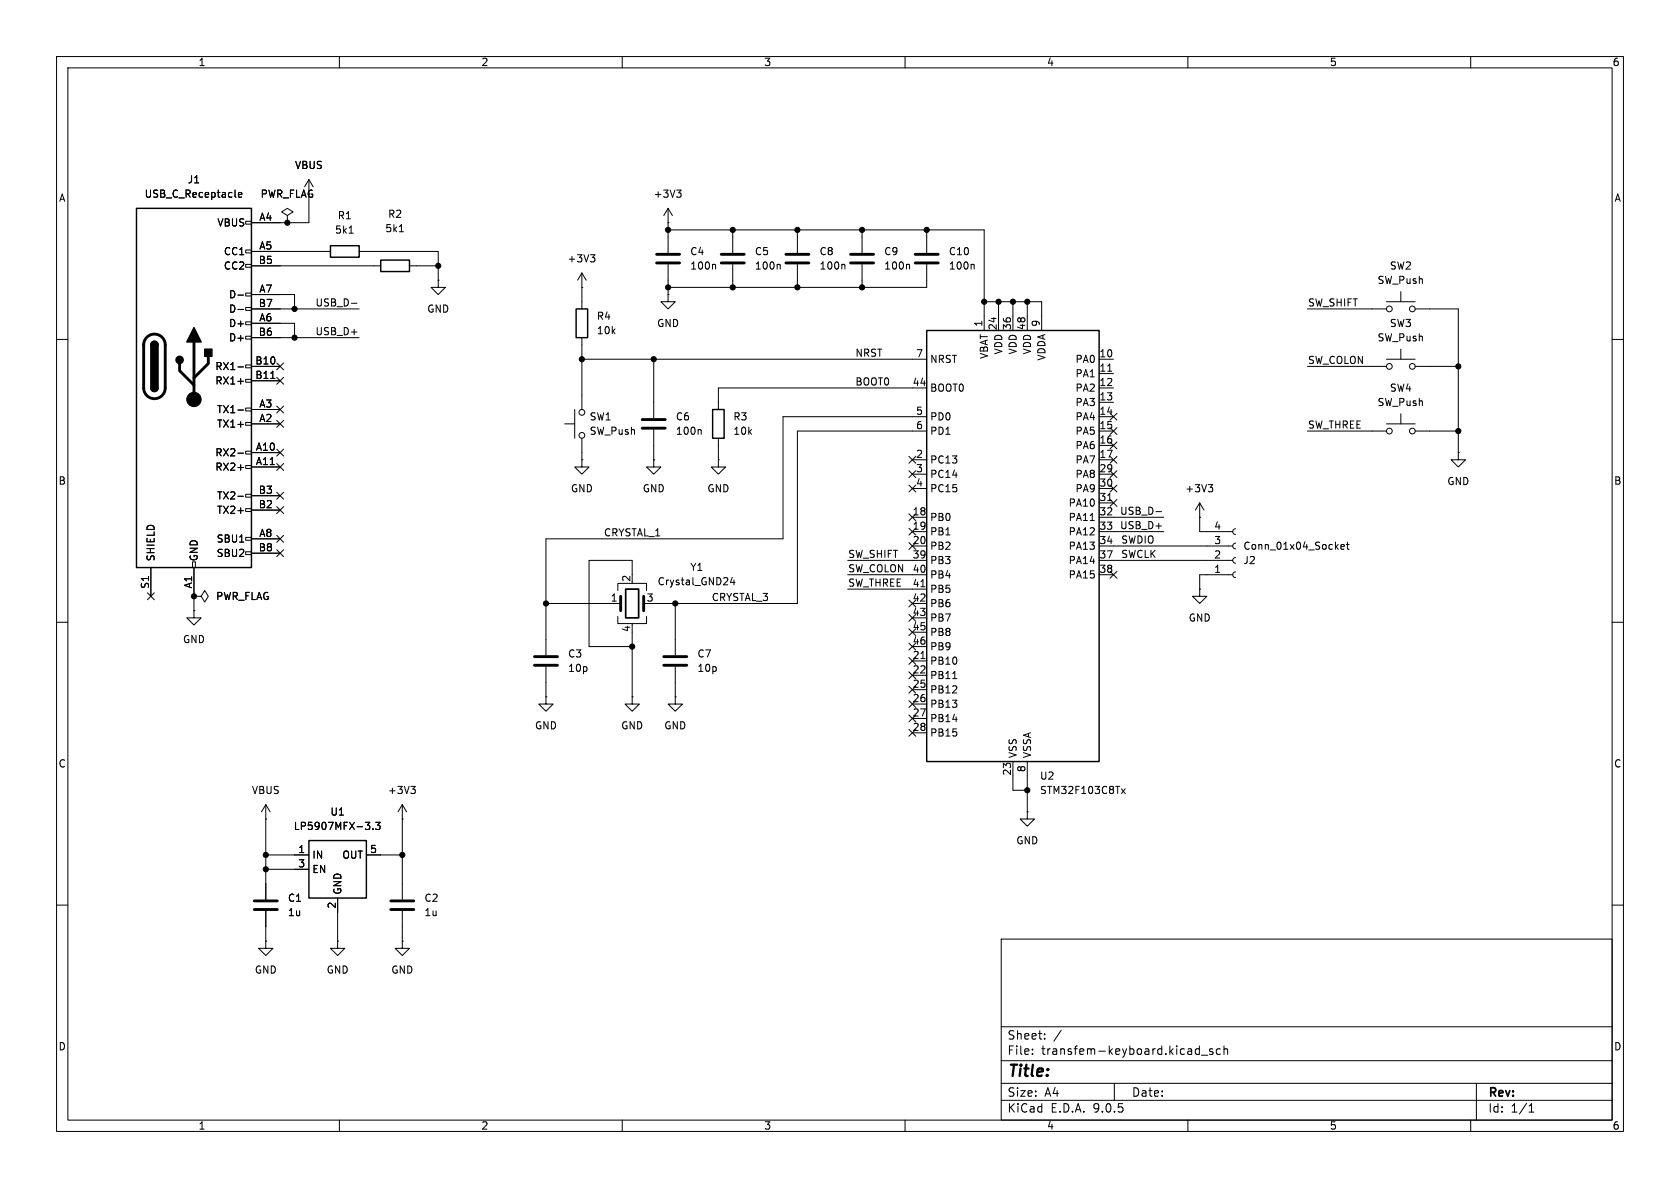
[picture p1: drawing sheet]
<svg xmlns="http://www.w3.org/2000/svg" width="297mm" height="210mm" viewBox="0 0 297 210" stroke-linecap="round" stroke-linejoin="round" font-family="sans-serif">
<g fill="none" stroke="#000" stroke-width=".18">
<path d="M10 10h277v190h-277zM12 12h273v186h-273zM60 10v2M110 10v2M160 10v2M210 10v2M260 10v2M42.2 34.4l.6-.1-.1-.2-.4-.1-.1 .2v.6h.5M43.4 39.1h1v.5h-1zM50.8 38.1l1-.6-1-.7-1 .7 1 .6v1.3M50.8 39.4h.1M54.6 31.8l-.8 1.2"/>
<path d="M54.6 31.8l.8 1.2M54.6 31.8v7.6h-10.2M118.1 39.4h.1M118.1 36.8l-.8 1.3M118.1 36.8l.8 1.3M118.1 36.8v7.9M119.6 33.6h.8l-.4 .5M120.2 34.1l.2 .2v.3l-.2 .3M42.1 52.2h.9M42.1 54.7h.9M43.4 44.2h1v.5h-1zM43.4 46.7h1v.5h-1z"/>
<path d="M43.4 51.8h1v.5h-1zM43.4 54.4h1v.5h-1zM43.4 56.9h1v.5h-1zM43.4 59.4h1v.5h-1zM44.4 47h22.9M44.4 44.5h14M44.4 54.6h19.1M44.4 52.1h7.7v2.5M44.4 57.2h7.7v2.5M44.4 59.7h19.1M61.7 41.2h.7M62.1 53.6h1"/>
<path d="M63.5 44.5h14v5M70.6 41h.7M72.4 47h5.1M77.5 49.5v1.3h1.2l-1.2 1.3-1.3-1.3h1.3M77.5 49.5h.1M102.9 50.8h.1M102.9 48.3l-.8 1.2M102.9 48.3l.7 1.2M102.9 48.3v6.3M102.9 59.7v12.7M104.4 45h.8l-.5 .5M104.9 45.5l.3 .3v.3l-.3 .2"/>
<path d="M118.1 52.1v1.2h1.3l-1.3 1.3-1.3-1.3h1.3M118.1 52.1h.1M118.1 40.6h55.9v17.8M118.1 46.7v5.4M126.3 46.7l.2 .2v.7M129.5 40.6v4.1M129.5 46.7v4.1M137.8 46.7l.1 .2v.7M141 40.6v4.1M141 46.7v4.1M149.2 46.7l.2 .2v.7M152.4 40.6v4.1"/>
<path d="M152.4 46.7v4.1M160.6 46.7l.2 .2v.7M163.8 40.6v4.1M163.8 46.7v4.1h-45.7M172 46.7l.2 .2v.7M174 53.3h10.1v5.1M176.5 53.3v5.1M179.1 53.3v5.1M181.6 53.3v5.1M231.1 54.6h14M245.1 53.3h5.1M247.6 51.6v1.7"/>
<path d="M250.2 54.6h7.6v25.4M10 60h2M42.1 64.9h.9M42.1 67.4h.9M42.1 72.5h.9M43.4 64.5h1v.5h-1zM43.4 67.1h1v.5h-1zM43.4 72.1h1v.5h-1zM43.4 74.7h1v.5h-1zM43.4 79.8h1v.5h-1zM44.4 74.9h5.1M44.4 64.8h5.1"/>
<path d="M44.4 67.3h5.1M44.4 72.4h5.1M47.9 66.9h.7M48.9 74.3l1.2 1.2M48.9 79.4l1.2 1.2M48.9 71.8l1.2 1.2M48.9 64.2l1.2 1.2M48.9 66.7l1.2 1.2M50.1 74.3l-1.2 1.2M50.1 79.4l-1.2 1.2M50.1 71.8l-1.2 1.2M50.1 64.2l-1.2 1.2"/>
<path d="M50.1 66.7l-1.2 1.2M99.8 74.9h1.8M101.6 72.4v5.1M102.9 77.5v3.8M102.9 63.5h60.9M115.6 63.5v10.4M115.6 75.9v5.4M123.8 75.9l.2 .2v.7M127 77.5v3.8M163.8 73.7h-25.4v21.6h-41.9v20.5M163.8 68.6h-36.8v3.8M163.8 76.2h-22.8v30.5h-25.4"/>
<path d="M194.3 63.5h2.5M194.3 68.6h2.5M194.3 73.7h2.5M194.3 76.2h2.5M194.3 66h2.5M194.3 71.1h2.5M194.3 78.7h2.5M195.8 65.6h.7M196.2 73.1l1.3 1.2M196.2 78.1l1.3 1.2M196.2 75.6l1.3 1.2M197.5 73.1l-1.3 1.2"/>
<path d="M197.5 75.6l-1.3 1.2M197.5 78.1l-1.3 1.2M231.1 76.2h14M231.1 64.8h14M245.1 63.5h5.1M245.1 74.9h5.1M247.6 61.7v1.8M247.6 73.2v1.7M250.2 76.2h7.6M250.2 64.8h7.6M285 60h2M34 99.3h.5v1h-.5z"/>
<path d="M42.1 80.1h.9M42.1 82.6h.9M42.1 87.7h.9M43.4 82.3h1v.5h-1zM43.4 87.4h1v.5h-1zM43.4 89.9h1v.5h-1zM43.4 95h1v.5h-1zM43.4 97.5h1v.5h-1zM44.4 80h5.1M44.4 82.6h5.1M44.4 87.6h5.1M44.4 90.2h5.1"/>
<path d="M44.4 95.3h5.1M44.4 97.8h5.1M48.9 97.2l1.2 1.2M48.9 81.9l1.2 1.3M48.9 87l1.2 1.2M48.9 89.6l1.2 1.2M48.9 94.6l1.2 1.3M50.1 97.2l-1.2 1.2M50.1 81.9l-1.2 1.3M50.1 87l-1.2 1.2M50.1 89.6l-1.2 1.2M50.1 94.6l-1.2 1.3"/>
<path d="M102.9 81.3v1.3h1.2l-1.2 1.2-1.3-1.2h1.3M102.9 81.3h.1M115.6 81.3v1.3h1.2l-1.2 1.2-1.3-1.2h1.3M115.6 81.3h.1M127 81.3v1.3h1.3l-1.3 1.2-1.3-1.2h1.3M127 81.3h.1M149.9 99.1h13.9M160.7 83.2l1.2 1.2M160.7 93.4l1.2 1.2M160.7 95.9l1.2 1.2M160.7 80.7l1.2 1.2M160.7 90.8l1.2 1.2"/>
<path d="M160.7 85.8l1.2 1.2M161.3 81.3h2.5M161.3 83.8h2.5M161.3 86.4h2.5M161.3 91.4h2.5M161.3 94h2.5M161.3 96.5h2.5M161.9 83.2l-1.2 1.2M161.9 93.4l-1.2 1.2M161.9 95.9l-1.2 1.2M161.9 80.7l-1.2 1.2M161.9 90.8l-1.2 1.2"/>
<path d="M161.9 85.8l-1.2 1.2M192.7 92h.8M194.3 81.3h2.5M194.3 83.8h2.5M194.3 86.4h2.5M194.3 91.4h11.4M194.3 94h11.4M194.3 96.5h23.6M194.3 99.1h23.6M194.3 88.9h2.5M195.8 88.5h.7M196.2 85.8l1.3 1.2"/>
<path d="M196.2 83.2l1.3 1.2M196.2 88.3l1.3 1.2M196.2 80.7l1.3 1.2M197.5 85.8l-1.3 1.2M197.5 83.2l-1.3 1.2M197.5 88.3l-1.3 1.2M197.5 80.7l-1.3 1.2M204.4 90.4h.9M212.1 91.4h.1M212.1 88.9v5.1h5.8M212.1 88.9l-.8 1.3M212.1 88.9l.8 1.3"/>
<path d="M213.6 85.7h.8l-.4 .5M214.1 86.2l.3 .2v.3l-.3 .2M218.4 98.6l-.3 .1-.2 .4 .2 .3 .3 .2M218.4 96l-.3 .2-.2 .3 .2 .4 .3 .1M218.4 93.5l-.3 .1-.2 .4 .2 .3 .3 .2M237.1 96.7l.6-.1-.1-.3h-.4l-.1 .1v.6h.5M238 96.3h.5M238.2 95.8v1.1l.3 .2M257.8 80v1.3h1.3l-1.3 1.3-1.3-1.3h1.3M257.8 80h.1M10 110h2M26.1 104.8l1.2 1.2"/>
<path d="M26.7 100.3v5.1M27.3 104.8l-1.2 1.2M34.3 108v1.2h1.3l-1.3 1.3-1.3-1.3h1.3M34.3 108h.1M34.3 105.4h1.3l.6-1 .6 1-.6 1-.6-1M34.3 105.4h.1M34.3 100.3v7.7M96.5 117.9v5.3M96.5 106.7h13.2M109.2 104.4v-1.3h5.1v1.3M109.2 109v1.2h5.1v-1.2M111.8 101.6v-2.5h-7.7v15.2h7.7"/>
<path d="M111.8 110.2v.3M111.8 111.8v11.4M119.4 106.7v9.1M119.4 117.9v5.3M129.4 102l-.3 1h.8M129.8 102.5v.9M149.9 101.6h13.9M149.9 104.1h13.9M160.7 111.2l1.2 1.2M160.7 118.8l1.2 1.2M160.7 113.7l1.2 1.2M160.7 116.2l1.2 1.2"/>
<path d="M160.7 108.6l1.2 1.2M160.7 106.1l1.2 1.2M161.3 106.7h2.5M161.3 109.2h2.5M161.3 111.8h2.5M161.3 114.3h2.5M161.3 116.8h2.5M161.3 119.4h2.5M161.9 118.8l-1.2 1.2M161.9 108.6l-1.2 1.2M161.9 111.2l-1.2 1.2M161.9 113.7l-1.2 1.2"/>
<path d="M161.9 116.2l-1.2 1.2M161.9 106.1l-1.2 1.2M162.8 103.7h.7M162.8 116.4h.7M168.4 120h.8M194.3 101.6h2.5M196.2 101l1.3 1.2M197.5 101l-1.3 1.2M212.1 104.1v1.3h1.3l-1.3 1.3-1.3-1.3h1.3M212.1 104.1h.1M217.9 101.6h-5.8v2.5M218.4 101.1l-.3 .1-.2 .4 .2 .4 .3 .1"/>
<path d="M285 110h2M72.6 139h.8l-.4 .5M73.2 139.5l.2 .2v.3l-.2 .3M96.5 123.2v1.3h1.3l-1.3 1.2-1.3-1.2h1.3M96.5 123.2h.1M111.8 123.2v1.3h1.2l-1.2 1.2-1.3-1.2h1.3M111.8 123.2h.1M119.4 123.2v1.3h1.2l-1.2 1.2-1.3-1.2h1.3M119.4 123.2h.1M160.7 128.9l1.2 1.2M160.7 126.4l1.2 1.2M160.7 121.3l1.2 1.2"/>
<path d="M160.7 123.9l1.2 1.2M161.3 121.9h2.5M161.3 124.5h2.5M161.3 127h2.5M161.3 129.5h2.5M161.9 121.3l-1.2 1.2M161.9 128.9l-1.2 1.2M161.9 123.9l-1.2 1.2M161.9 126.4l-1.2 1.2M179.1 134.6v5.1h2.5M181.6 134.6v8.9M198.3 139.4l.6 .9"/>
<path d="M198.9 139.4l-.6 .9M47 144.8h.1M47 142.2v16.8M47 151.1h7.6M47 153.7h7.6M47 142.2l-.8 1.3M47 142.2l.8 1.3M59.7 158.8v7.6M64.6 145.4h.8l-.4 .4M64.8 151.1h6.3M65.3 145.9l.1 .2-.1 .5M65.9 146.5v.1"/>
<path d="M66.4 145.4h.8l-.4 .4 .3 .2v.5l-.2 .1-.5-.1M71.1 144.8h.1M71.1 142.2v16.8M71.1 142.2l-.7 1.3M71.1 142.2l.8 1.3M181.6 143.5v1.3h1.3l-1.3 1.3-1.3-1.3h1.3M181.6 143.5h.1M10 160h2M47 166.4v1.2h1.3l-1.3 1.3-1.3-1.3h1.3M47 166.4h.1M47 161v5.4M59.7 166.4v1.2h1.3l-1.3 1.3-1.3-1.3h1.3"/>
<path d="M59.7 166.4h.1M71.1 166.4v1.2h1.3l-1.3 1.3-1.3-1.3h1.3M71.1 166.4h.1M71.1 161v5.4M177 166h108v32h-108zM285 160h2M60 198v2M110 198v2M160 198v2M177 194.5h108M177 191.5h108M177 187.5h108"/>
<path d="M177 181.5h108M182.5 186.3v.1M182.5 185.5v.1M184.7 183.6v.1M184.7 182.8v.1M187.6 182.1l-1.3 2M197 191.5v3M210 198v2M211.9 185.4l.1 .1M212 184.9v1.5M212 186.3l-.1 .1M212.4 186.5h1.1"/>
<path d="M214.4 185.5l-.4-.1-.2 .2 .1 .2 .5 .2v.3h-.6M215.7 185.5l-.4-.1-.3 .3v.4l.2 .2h.5M216.4 185.5l.2-.1 .4 .1v.9M216.4 184.9v1.5M260 198v2M261 191.5v6.5M270.3 196.6h.9M270.3 195.5l.4-.4v1.5"/>
<circle cx="245.6" cy="54.6" r=".51"/>
<circle cx="249.7" cy="54.6" r=".51"/>
<circle cx="102.9" cy="77" r=".51"/>
<circle cx="102.9" cy="72.9" r=".51"/>
<circle cx="245.6" cy="76.2" r=".51"/>
<circle cx="245.6" cy="64.8" r=".51"/>
<circle cx="249.7" cy="64.8" r=".51"/>
<circle cx="249.7" cy="76.2" r=".51"/>
</g>
<g fill="none" stroke="#000" stroke-width=".51">
<path d="M26 59.6a1.9 1.9 0 0 1 2-.4 1.9 1.9 0 0 1 1.2 1.8v7.6a1.91 1.91 0 0 1-1.9 1.9 1.91 1.91 0 0 1-1.9-1.9v-7.8l.2-.6zM116.1 45h4M116.1 46.5h4M127.5 45h4.1M127.5 46.5h4.1M138.9 45h4.1M138.9 46.5h4.1M150.4 45h4M150.4 46.5h4M161.8 45h4.1M161.8 46.5h4.1M31.7 64.3v1.2l2.6 2.6"/>
<path d="M34.3 60.5v10.1M36.8 63v1.3l-2.5 2.5M113.5 74.2h4.1M113.5 75.7h4.1M94.5 116.1h4.1M94.5 117.6h4.1M109.7 105.4v2.6M113.8 105.4v2.6M117.3 116.1h4.1M117.3 117.6h4.1M45 159.3h4M69.1 159.3h4.1"/>
<path d="M45 160.8h4M69.1 160.8h4.1"/>
</g>
<path d="M24.1 36.8h20.3v63.5h-20.3zM58.4 43.4h5.1v2.1h-5.1zM67.3 46h5.1v2h-5.1zM101.9 54.6h2v5.1h-2zM163.8 58.4h30.5v76.2h-30.5zM26.7 61a.64 .64 0 0 1 .6-.7 .64 .64 0 0 1 .6 .7M26.7 68.6a.64 .64 0 0 0 .6 .6 .64 .64 0 0 0 .6-.6M126 72.4h2v5.1h-2zM54.6 148.6h10.2v10.2h-10.2z" fill="none" stroke="#000" stroke-width=".25"/>
<path d="M110.6 104.1h2.3v5.1h-2.3z" fill="none" stroke="#000" stroke-width=".3"/>
<g fill="#000" stroke="#000" stroke-width=".25">
<path d="M26.7 61h1.2v7.6h-1.2zM26.7 68.6h1.2a.64 .64 0 0 1-.6 .6 .64 .64 0 0 1-.6-.6zM26.9 60.5a.64 .64 0 0 1 .6-.1 .64 .64 0 0 1 .4 .6h-1.2zM34.3 57.9l1.3 2.6h-2.6zM36.2 61.7h1.3v1.3h-1.3z"/>
<circle cx="31.7" cy="63.6" r=".63"/>
</g>
<g fill="#000" stroke="#000" stroke-width=".18">
<circle cx="50.8" cy="39.4" r=".46"/>
<circle cx="52.1" cy="54.6" r=".46"/>
<circle cx="52.1" cy="59.7" r=".46"/>
<circle cx="77.5" cy="47" r=".46"/>
<circle cx="118.1" cy="40.6" r=".46"/>
<circle cx="118.1" cy="50.8" r=".46"/>
<circle cx="129.5" cy="40.6" r=".46"/>
<circle cx="129.5" cy="50.8" r=".46"/>
<circle cx="141" cy="40.6" r=".46"/>
<circle cx="141" cy="50.8" r=".46"/>
<circle cx="152.4" cy="40.6" r=".46"/>
<circle cx="152.4" cy="50.8" r=".46"/>
<circle cx="163.8" cy="40.6" r=".46"/>
<circle cx="174" cy="53.3" r=".46"/>
<circle cx="176.5" cy="53.3" r=".46"/>
<circle cx="179.1" cy="53.3" r=".46"/>
<circle cx="181.6" cy="53.3" r=".46"/>
<circle cx="34.3" cy="70.6" r="1.27"/>
<circle cx="102.9" cy="63.5" r=".46"/>
<circle cx="115.6" cy="63.5" r=".46"/>
<circle cx="257.8" cy="64.8" r=".46"/>
<circle cx="257.8" cy="76.2" r=".46"/>
<circle cx="34.3" cy="105.4" r=".46"/>
<circle cx="96.5" cy="106.7" r=".46"/>
<circle cx="111.8" cy="114.3" r=".46"/>
<circle cx="119.4" cy="106.7" r=".46"/>
<circle cx="181.6" cy="139.7" r=".46"/>
<circle cx="47" cy="151.1" r=".46"/>
<circle cx="47" cy="153.7" r=".46"/>
<circle cx="71.1" cy="151.1" r=".46"/>
</g>
<text font-size="2.8" x="178" y="190.9">Title:</text>
<g font-size="2.1">
<text x="178" y="184">Sheet:</text>
<text x="178" y="186.7">File:</text>
<text x="184.1" y="186.7">transfem-keyboard.kicad_sch</text>
<text x="178" y="196.9">KiCad</text>
<text x="178" y="194.1">Size:</text>
<text x="184.7" y="194.1">A4</text>
<text x="185.7" y="196.9">E.D.A.</text>
<text x="193.3" y="196.9">9.0.5</text>
<text x="200" y="194.1">Date:</text>
<text x="263" y="194.3">Rev:</text>
<text x="263" y="196.9">Id:</text>
<text x="267.1" y="196.9">1/1</text>
</g>
<g font-size="1.8">
<text x="35" y="11.9">1</text>
<text x="85" y="11.9">2</text>
<text x="135" y="11.9">3</text>
<text x="185" y="11.9">4</text>
<text x="235" y="11.9">5</text>
<text x="285" y="11.9">6</text>
<text x="10.3" y="35.9">A</text>
<text x="25.5" y="35.2">USB_C_Receptacle</text>
<text x="33.1" y="32.6">J1</text>
<text x="46" y="35.2">PWR_FLAG</text>
<text x="52.1" y="30.1">VBUS</text>
<text x="115.5" y="35.2">+3V3</text>
<text x="285.3" y="35.9">A</text>
<text x="38.3" y="40.2">VBUS</text>
<text x="45.7" y="39.1">A4</text>
<text x="59.1" y="41.5">5k1</text>
<text x="59.6" y="39">R1</text>
<text x="68" y="41.2">5k1</text>
<text x="68.5" y="38.7">R2</text>
<text x="39.5" y="45.3">CC1</text>
<text x="39.5" y="47.9">CC2</text>
<text x="45.6" y="46.7">B5</text>
<text x="45.7" y="44.2">A5</text>
<text x="100.2" y="46.6">+3V3</text>
<text x="121.9" y="45.3">C4</text>
<text x="121.9" y="47.9">100n</text>
<text x="133.4" y="45.3">C5</text>
<text x="133.4" y="47.9">100n</text>
<text x="144.8" y="45.3">C8</text>
<text x="144.8" y="47.9">100n</text>
<text x="156.2" y="45.3">C9</text>
<text x="156.2" y="47.9">100n</text>
<text x="167.6" y="47.9">100n</text>
<text x="167.6" y="45.3">C10</text>
<text x="245.6" y="47.9">SW2</text>
<text x="40.4" y="52.9">D-</text>
<text x="45.7" y="51.8">A7</text>
<text x="243.4" y="50.4">SW_Push</text>
<text x="40.4" y="55.5">D-</text>
<text x="40.4" y="58">D+</text>
<text x="45.6" y="54.4">B7</text>
<text x="45.6" y="59.4">B6</text>
<text x="45.7" y="56.9">A6</text>
<text x="55.7" y="54.3">USB_D-</text>
<text x="55.7" y="59.3">USB_D+</text>
<text x="75.4" y="55.5">GND</text>
<text x="105.4" y="56.7">R4</text>
<text x="105.4" y="59.3">10k</text>
<text x="116.1" y="58">GND</text>
<text x="173.7" y="57.9" transform="rotate(-90 173.7 57.9)">1</text>
<text x="176.3" y="58.5" transform="rotate(-90 176.3 58.5)">24</text>
<text x="178.8" y="58.5" transform="rotate(-90 178.8 58.5)">36</text>
<text x="181.4" y="58.5" transform="rotate(-90 181.4 58.5)">48</text>
<text x="183.9" y="57.9" transform="rotate(-90 183.9 57.9)">9</text>
<text x="231.1" y="54.3">SW_SHIFT</text>
<text x="245.6" y="58">SW3</text>
<text x="38" y="65.6">RX1-</text>
<text x="40.4" y="60.6">D+</text>
<text x="45" y="64.5">B10</text>
<text x="151.1" y="63.2">NRST</text>
<text x="161.9" y="63.2">7</text>
<text x="164.3" y="64.4">NRST</text>
<text x="174.9" y="63.5" transform="rotate(-90 174.9 63.5)">VBAT</text>
<text x="177.4" y="62.8" transform="rotate(-90 177.4 62.8)">VDD</text>
<text x="179.9" y="62.8" transform="rotate(-90 179.9 62.8)">VDD</text>
<text x="182.5" y="62.8" transform="rotate(-90 182.5 62.8)">VDD</text>
<text x="185" y="63.8" transform="rotate(-90 185 63.8)">VDDA</text>
<text x="190" y="64.4">PA0</text>
<text x="194.3" y="63.2">10</text>
<text x="194.3" y="65.8">11</text>
<text x="231.1" y="64.4">SW_COLON</text>
<text x="243.4" y="60.6">SW_Push</text>
<text x="38" y="68.2">RX1+</text>
<text x="45" y="67.1">B11</text>
<text x="151.1" y="68.2">BOOT0</text>
<text x="161.2" y="68.3">44</text>
<text x="164.3" y="69.4">BOOT0</text>
<text x="190" y="66.9">PA1</text>
<text x="190" y="69.4">PA2</text>
<text x="190" y="72">PA3</text>
<text x="194.3" y="68.3">12</text>
<text x="194.3" y="70.9">13</text>
<text x="243.4" y="72">SW_Push</text>
<text x="245.6" y="69.4">SW4</text>
<text x="38.3" y="73.3">TX1-</text>
<text x="38.3" y="75.8">TX1+</text>
<text x="45.7" y="72.1">A3</text>
<text x="45.7" y="74.7">A2</text>
<text x="104.1" y="74.5">SW1</text>
<text x="104.1" y="77.1">SW_Push</text>
<text x="119.4" y="74.5">C6</text>
<text x="119.4" y="77.1">100n</text>
<text x="129.5" y="74.5">R3</text>
<text x="129.5" y="77.1">10k</text>
<text x="161.9" y="73.4">5</text>
<text x="161.9" y="75.9">6</text>
<text x="164.3" y="74.5">PD0</text>
<text x="164.3" y="77.1">PD1</text>
<text x="190" y="74.5">PA4</text>
<text x="190" y="77.1">PA5</text>
<text x="194.3" y="73.4">14</text>
<text x="194.3" y="75.9">15</text>
<text x="231.1" y="75.9">SW_THREE</text>
<text x="38" y="80.9">RX2-</text>
<text x="38" y="83.4">RX2+</text>
<text x="45.1" y="79.8">A10</text>
<text x="45.1" y="82.3">A11</text>
<text x="161.9" y="81">2</text>
<text x="161.9" y="83.6">3</text>
<text x="164.3" y="82.1">PC13</text>
<text x="190" y="79.6">PA6</text>
<text x="190" y="82.1">PA7</text>
<text x="194.3" y="78.5">16</text>
<text x="194.3" y="81">17</text>
<text x="194.3" y="83.6">29</text>
<text x="10.3" y="85.9">B</text>
<text x="38.3" y="88.5">TX2-</text>
<text x="45.6" y="87.4">B3</text>
<text x="45.6" y="89.9">B2</text>
<text x="100.8" y="87.2">GND</text>
<text x="113.5" y="87.2">GND</text>
<text x="125" y="87.2">GND</text>
<text x="161.9" y="86.1">4</text>
<text x="164.3" y="84.7">PC14</text>
<text x="164.3" y="87.2">PC15</text>
<text x="188.8" y="89.8">PA10</text>
<text x="190" y="84.7">PA8</text>
<text x="190" y="87.2">PA9</text>
<text x="194.3" y="86.1">30</text>
<text x="194.3" y="88.6">31</text>
<text x="209.4" y="87.2">+3V3</text>
<text x="255.8" y="86">GND</text>
<text x="285.3" y="85.9">B</text>
<text x="38.3" y="91">TX2+</text>
<text x="45.7" y="95">A8</text>
<text x="106.7" y="94.9">CRYSTAL_1</text>
<text x="161.2" y="91.2">18</text>
<text x="161.2" y="93.7">19</text>
<text x="164.3" y="92.3">PB0</text>
<text x="164.3" y="94.8">PB1</text>
<text x="188.8" y="92.3">PA11</text>
<text x="188.8" y="94.8">PA12</text>
<text x="194.3" y="91.2">32</text>
<text x="194.3" y="93.7">33</text>
<text x="197.9" y="93.6">USB_D+</text>
<text x="197.9" y="91.1">USB_D-</text>
<text x="214.6" y="93.7">4</text>
<text x="27.5" y="99.3" transform="rotate(-90 27.5 99.3)">SHIELD</text>
<text x="35.2" y="99.3" transform="rotate(-90 35.2 99.3)">GND</text>
<text x="38.2" y="96.1">SBU1</text>
<text x="38.2" y="98.7">SBU2</text>
<text x="45.6" y="97.5">B8</text>
<text x="121.9" y="101.1">Y1</text>
<text x="149.9" y="101.3">SW_COLON</text>
<text x="149.9" y="98.7">SW_SHIFT</text>
<text x="161.2" y="96.3">20</text>
<text x="161.2" y="98.8">39</text>
<text x="161.2" y="101.3">40</text>
<text x="164.3" y="97.4">PB2</text>
<text x="164.3" y="99.9">PB3</text>
<text x="188.8" y="97.4">PA13</text>
<text x="188.8" y="99.9">PA14</text>
<text x="194.3" y="96.3">34</text>
<text x="194.3" y="98.8">37</text>
<text x="194.3" y="101.3">38</text>
<text x="198.1" y="96.2">SWDIO</text>
<text x="198.1" y="98.7">SWCLK</text>
<text x="214.6" y="101.3">1</text>
<text x="214.6" y="98.8">2</text>
<text x="214.6" y="96.3">3</text>
<text x="219.7" y="99.9">J2</text>
<text x="219.7" y="97.4">Conn_01x04_Socket</text>
<text x="26.4" y="104.2" transform="rotate(-90 26.4 104.2)">S1</text>
<text x="34" y="104.1" transform="rotate(-90 34 104.1)">A1</text>
<text x="38.1" y="106.3">PWR_FLAG</text>
<text x="107.9" y="106.4">1</text>
<text x="111.5" y="102.9" transform="rotate(-90 111.5 102.9)">2</text>
<text x="114.2" y="106.4">3</text>
<text x="116.2" y="103.7">Crystal_GND24</text>
<text x="125.7" y="106.3">CRYSTAL_3</text>
<text x="149.9" y="103.8">SW_THREE</text>
<text x="161.2" y="103.9">41</text>
<text x="161.2" y="106.4">42</text>
<text x="164.3" y="102.5">PB4</text>
<text x="164.3" y="105">PB5</text>
<text x="164.3" y="107.5">PB6</text>
<text x="188.8" y="102.5">PA15</text>
<text x="32.3" y="113.9">GND</text>
<text x="111.5" y="111.8" transform="rotate(-90 111.5 111.8)">4</text>
<text x="161.2" y="109">43</text>
<text x="161.2" y="111.5">45</text>
<text x="164.3" y="110.1">PB7</text>
<text x="164.3" y="112.6">PB8</text>
<text x="210.1" y="110.1">GND</text>
<text x="100.3" y="116.4">C3</text>
<text x="100.3" y="119">10p</text>
<text x="123.2" y="116.4">C7</text>
<text x="123.2" y="119">10p</text>
<text x="161.2" y="114">46</text>
<text x="161.2" y="116.6">21</text>
<text x="161.2" y="119.1">22</text>
<text x="164.3" y="115.2">PB9</text>
<text x="164.3" y="117.7">PB10</text>
<text x="161.2" y="121.7">25</text>
<text x="161.2" y="124.2">26</text>
<text x="164.3" y="120.2">PB11</text>
<text x="164.3" y="122.8">PB12</text>
<text x="164.3" y="125.3">PB13</text>
<text x="94.5" y="129.1">GND</text>
<text x="109.7" y="129.1">GND</text>
<text x="117.3" y="129.1">GND</text>
<text x="161.2" y="126.7">27</text>
<text x="161.2" y="129.3">28</text>
<text x="164.3" y="127.9">PB14</text>
<text x="164.3" y="130.4">PB15</text>
<text x="10.3" y="135.9">C</text>
<text x="178.8" y="137.2" transform="rotate(-90 178.8 137.2)">23</text>
<text x="179.9" y="134.1" transform="rotate(-90 179.9 134.1)">VSS</text>
<text x="181.4" y="136.6" transform="rotate(-90 181.4 136.6)">8</text>
<text x="182.5" y="134.1" transform="rotate(-90 182.5 134.1)">VSSA</text>
<text x="285.3" y="135.9">C</text>
<text x="44.4" y="140.6">VBUS</text>
<text x="68.5" y="140.6">+3V3</text>
<text x="183.8" y="138">U2</text>
<text x="183.8" y="140.6">STM32F103C8Tx</text>
<text x="51.8" y="146.9">LP5907MFX-3.3</text>
<text x="58.3" y="144.4">U1</text>
<text x="179.6" y="149.5">GND</text>
<text x="52.6" y="150.9">1</text>
<text x="52.6" y="153.4">3</text>
<text x="55.1" y="152">IN</text>
<text x="55.1" y="154.5">EN</text>
<text x="60.4" y="152">OUT</text>
<text x="65.3" y="150.9">5</text>
<text x="50.8" y="159.6">C1</text>
<text x="59.4" y="160.7" transform="rotate(-90 59.4 160.7)">2</text>
<text x="60.6" y="158.2" transform="rotate(-90 60.6 158.2)">GND</text>
<text x="74.9" y="159.6">C2</text>
<text x="50.8" y="162.2">1u</text>
<text x="74.9" y="162.2">1u</text>
<text x="45" y="172.3">GND</text>
<text x="57.7" y="172.3">GND</text>
<text x="69.1" y="172.3">GND</text>
<text x="10.3" y="185.9">D</text>
<text x="285.3" y="185.9">D</text>
<text x="35" y="199.9">1</text>
<text x="85" y="199.9">2</text>
<text x="135" y="199.9">3</text>
<text x="185" y="199.9">4</text>
<text x="235" y="199.9">5</text>
<text x="285" y="199.9">6</text>
</g>
</svg>
